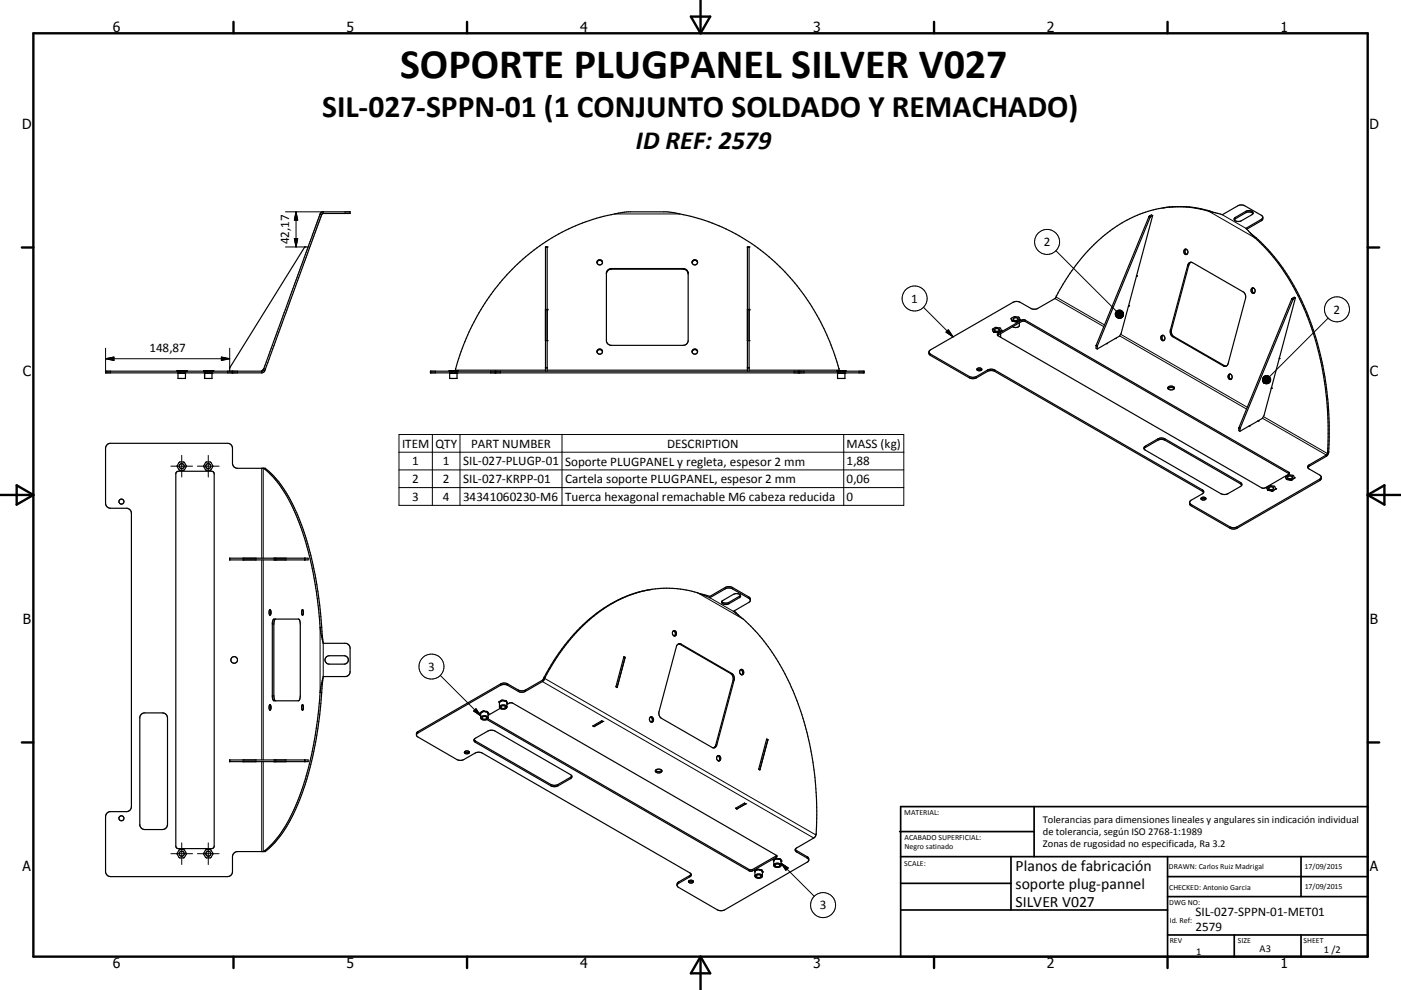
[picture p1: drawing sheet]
<svg xmlns="http://www.w3.org/2000/svg" width="420mm" height="297mm" viewBox="0 0 420 297" stroke-linecap="round" stroke-linejoin="round" font-family="sans-serif">
<g fill="none" stroke="#000" stroke-width=".36">
<path d="M92.4 74.1l-1.1 .1-22.4 36.2M96 64.2l.5 .2M96 64.2l-16.9 46.4M96.5 64.4l-17 46.4M96.9 64h8.1v-.4h-8.2l-.8 .6M96.9 63.6v.4M96.9 64l-.4 .4M179 78.8a.84 .84 0 0 1 .8-.7 .84 .84 0 0 1 .8 .7M207.5 78.8a.84 .84 0 0 1 .8-.7 .84 .84 0 0 1 .8 .7M345.6 64.7l-9.5 35.3-.4 .8-1.3 .8M345.6 64.7l-.4-.2-.7 .5-15.9 38.7v.8l.4 .2M345.6 64.7l-.8 .4-15.8 38.8v.8"/>
<path d="M348.6 62.4a30.5 30.5 0 0 1 13.8 1M350.7 62.1a39.2 39.2 0 0 0-25.9 14.6 70.7 70.7 0 0 0-8.1 12M351.5 62.1a29.9 29.9 0 0 1 11.3 1.3M355.6 74.8a.91 .91 0 0 1 .2 1.5M355.6 74.8a.8 .8 0 0 0-.7 .9 .8 .8 0 0 0 .9 .6M355.6 74.8a.92 .92 0 0 0 .2 1.5M356.5 78.9l.6-.2 .4 .1 15.2 8.8a1.8 1.8 0 0 1 .7 1.9l-5.2 19.5a.95 .95 0 0 1-1.4 .8l-15.2-8.8a1.92 1.92 0 0 1-.7-2l5.2-19.4zM357.1 78.7l-.7 .8-5.2 19.5a1.89 1.89 0 0 0 .7 2l15.6 8.9M362.4 63.4l4.1 1 4.8-2.8 1.1-.1 5.8 3.1 .4 .6M362.8 63.4l.7 .2M362.8 63.4h-.4M370.2 65.3l3.3-1.9a1.37 1.37 0 0 1 2.2 .6l-.4 .4-3.2 1.8a1.4 1.4 0 0 1-2.1-.6z"/>
<path d="M374.8 69.8l1.8 1.5M375.6 64.1a1.74 1.74 0 0 0-2.1-.3l-3.4 2.1M376.2 71.4a67.7 67.7 0 0 1 19.3 35.1l.5 2.2a101.1 101.1 0 0 1 2.1 25.8l-.1 1.1M376.6 71.3l-.4 .1M376.6 71.3a67.4 67.4 0 0 1 19 34 98.4 98.4 0 0 1 2.9 22.4l-.2 7.9M378.6 65.2l-.4 .6-4.7 2.7 2.7 2.9M378.6 65.2l-.3 .9-4.5 2.7M181.8 82v20.2a1.47 1.47 0 0 0 1.5 1.4h21.5a1.47 1.47 0 0 0 1.5-1.4v-20.2M181.8 82.2a1.52 1.52 0 0 1 1.5-1.6h21.5a1.52 1.52 0 0 1 1.5 1.6M181.8 81.9l.7-.9 .8-.2h21.5l.9 .2 .6 .9M297.8 99.5l.2 .1M297.9 99.6h.1"/>
<path d="M298 99.6l1.3 .2M298 99.6l1.1 .2M298.2 98.8a.69 .69 0 0 1 .9-.3 .69 .69 0 0 1 .4 .7 .72 .72 0 0 1-.8 .3 .72 .72 0 0 1-.5-.7zM299.3 99.8h-.2M299.4 99.7l-.3 .1M299.4 99.8h-.1M299.4 99.7v.1M300.2 99.3l-.8 .4M300.2 99.3h.1M300.2 99.1l-.5-.7a1.83 1.83 0 0 0-2.1 .4l.2 .7M300.2 99.1v.2M303.2 95.6v-.1a1.95 1.95 0 0 1 2.3-.3l.3 .7"/>
<path d="M303.2 95.6l.2 .6M303.2 95.6v.1M303.4 96.2l1.5 .3M303.4 96.2l.3 .2M303.6 96.4h.1M303.7 96.4l1 .1M303.9 95.5a.75 .75 0 0 1 .7-.2 .75 .75 0 0 1 .6 .6l-.1 .1a.69 .69 0 0 1-.8 .2 .69 .69 0 0 1-.4-.7zM304.7 96.5v.1M304.9 96.5v.1M305 96.5h-.3M305 96.5h.1M305 96.5l-.3 .1"/>
<path d="M305.6 96.9v.7a1.33 1.33 0 0 1-2 .4M305.8 96l-.8 .5M305.8 95.9v.1M316.7 88.7h.1M316.7 88.7l-.4 .9-5.6 3.1-1.4-.1-3.5-1.9a2.31 2.31 0 0 0-2.1 0l-24.8 14.3-.4 .6M375.3 86.5a.74 .74 0 0 1 1 .6 .74 .74 0 0 1-.8 .8 .99 .99 0 0 1-.2-1.4zM375.7 86.4a.92 .92 0 0 0 .3 1.5M388.4 89.4l-9.4 35.3-.6 .8-3.8 2.3M388.4 89.4l-.4-.2-.7 .5-15.9 38.7v.8l.3 .2M388.4 89.4l-.8 .4-15.8 38.7-.1 .9M53.2 111.4l-.1-.1 2.6 .1M53.4 112v1.5h2.2v-1.5"/>
<path d="M53.4 112h2.2M53.4 112h.1M53.6 112h.1M53.7 111.3h.1M53.7 111.9l-.1 .1M53.7 111.3h.2M53.7 111.3l.1 .1M53.9 111.3v.1M53.9 111.3h.1M54.1 111.9l.3 .1M54.9 111.9l-.3 .1M55 111.3h.1"/>
<path d="M55.1 111.3h.2M55.1 111.3l-.1 .1M55.2 111.9l.2 .1M55.3 111.3l-.1 .1M55.3 111.3h.1M55.6 112h-.1M55.6 112h.1M61.2 111.4l-.1-.1 2.6 .1M61.3 112v1.5h2.3v-1.5M61.3 112h2.3M61.4 112h-.1M61.4 112h.1"/>
<path d="M61.6 111.3h.1M61.7 111.3h.2M61.7 111.3l.1 .1M61.7 111.9l-.2 .1M61.9 111.3v.1M61.9 111.3h.1M62 111.9l.3 .1M62.9 111.9l-.4 .1M63 111.3h.1M63 111.3h.2M63 111.3v.1M63.2 111.9l.1 .1"/>
<path d="M63.2 111.3l-.1 .1M63.3 111.3h-.1M63.3 112h.1M63.5 112h.1M68.9 110.4v1M68.9 110.4h.1M69.7 111.4v.5M79.1 110.6l-.3 .6-.3 .2h-46.9v.5h46.9l.6-.3 .4-.8M79.1 110.6l.4 .2M79.1 110.6l-.7 .8M129 111.4h130.1v.5h-130.1zM134.8 111.9v1.6h2.2v-1.6"/>
<path d="M134.8 112h2.2M134.8 111.3h-.1h2.4M135 111.9l.3 .1M135.7 111.9l-.3 .1M135.8 111.3h.1M135.8 111.3h.2M135.8 111.3l.1 .1M136 111.3v.1M136.1 111.3h-.1M136.1 111.9l.3 .1M136.8 111.9l-.2 .1M137 111.3h.1"/>
<path d="M137 111.3v.1M137.1 111.3l-.1 .1M148.6 111.4v.5M163.5 111.4v-37.3h.5v37.3M179 105.6a.84 .84 0 0 1 .8-.7 .84 .84 0 0 1 .8 .7M207.5 105.6a.84 .84 0 0 1 .8-.7 .84 .84 0 0 1 .8 .7M224.1 111.4v-37.3h.5v37.3M239.6 111.4v.5M251 111.3h2.4M251 111.3h.1M251 111.3l.1 .1M251.1 111.3l.1 .1"/>
<path d="M251.1 111.9v1.6h2.2v-1.6M251.1 112h2.2M251.1 111.3h.1M251.3 111.9l.3 .1M251.5 110.6a68.2 68.2 0 0 0-16.9-29.8 59.3 59.3 0 0 0-16-11.6 57.7 57.7 0 0 0-18.9-5.6h-11.2a60 60 0 0 0-46.4 33l-3.1 6.9-1.8 5.1-.6 2.7M251.5 110.6h.1M251.6 110.6v.7M252 111.9l-.3 .1M252 111.3h.1M252.1 111.3h.2M252.1 111.3v.1M252.3 111.3v.1"/>
<path d="M252.3 111.3h.1M252.4 111.9l.3 .1M253.1 111.9l-.2 .1M253.3 111.3h.1M253.3 111.3v.1M253.4 111.3l-.1 .1M278.5 105.6l.4 .6 11.7 6.8a2.31 2.31 0 0 0 2.1 0l3.4-2a2.37 2.37 0 0 1 2.1 0l62.3 35.9a.65 .65 0 0 1 .4 .7 .65 .65 0 0 1-.4 .6l-3.4 1.9-.5 .6M278.5 105.6l.1 .8 .3 .2 11.7 6.8a2.31 2.31 0 0 0 2.1 0l3.4-2a2.36 2.36 0 0 1 2.1 0l62.3 36 .3 .4M292.9 110.6a.83 .83 0 0 1 1.5 .3 .79 .79 0 0 1-.8 .4 .79 .79 0 0 1-.7-.7zM293 111a1.07 1.07 0 0 1 1.3 0M299.1 100.6l7.2-4.1h1.1l79.1 45.7M299.1 100.7l-.1-.3 .2-.3 7.1-4.1h1.1l79 45.7 .2 .1-.1 .4"/>
<path d="M299.1 100.7l79.1 45.7h1.1l7.2-4.2M300 100.1l-.1 1M334.4 101.6h.1M334.4 101.6l-5.4 3.1M348.7 100.6a.93 .93 0 0 1 .2 1.6M348.7 100.6a.8 .8 0 0 0-.7 .9 .8 .8 0 0 0 .9 .7M348.7 100.6a.94 .94 0 0 0 .2 1.6M350.2 116.6a1.35 1.35 0 0 1 1.9 0M350.3 116.1a1.08 1.08 0 0 1 1.8 .5 1.18 1.18 0 0 1-2-.2zM368.8 112.2a.93 .93 0 0 1 .3 1.6M368.8 112.2a.8 .8 0 0 0-.6 .9 .8 .8 0 0 0 .9 .7M368.8 112.2a.92 .92 0 0 0 .3 1.6"/>
<path d="M383.6 107.4v.1M53.7 138.8l.2-.2 1.4 .2 .5 .9-.5 1.2-.3 .2-1.3-.2-.6-1zM61.6 138.8l.3-.2 1.4 .2 .5 .9-.5 1.2-.3 .2-1.4-.2-.5-1zM343 134.7l4.1-2.6a2.31 2.31 0 0 1 2.2 0l23 13.4M343.1 134.1l4-2.4a2.31 2.31 0 0 1 2.2 0l22.6 13a.65 .65 0 0 1 .4 .6 .65 .65 0 0 1-.4 .7l-3.8 2.1a2.31 2.31 0 0 1-2.1 0l-22.6-13-.4-.5zM374.6 127.8l-2.9 1.6M374.6 127.8h.1M398 135.6l.1 .1M398.1 135.7l-.5 .8-5.1 3a.63 .63 0 0 0-.5 .6 .63 .63 0 0 0 .5 .6l3.2 1.8 .4 .6M398.3 135.6h.1M398.3 135.6h-.3M398.4 135.6l-.3 .1"/>
<path d="M398.4 135.6l-.2 .6-.6 .7-5.5 3.4M52.9 141.6l.5-.2h10.1l.5 .2 .2 .5v111.8l-.2 .5-.5 .2h-10.1l-.5-.2-.2-.5v-111.8zM79.1 140.5a38.3 38.3 0 0 1 11.1 17.7 110.9 110.9 0 0 1 5.8 30M79.1 140.5h.1M79.1 140.5h.4M79.5 140.5h-8.3a1.53 1.53 0 0 1-1.5-1.5v-4.5a1.47 1.47 0 0 0-1.5-1.5h-35.1a1.52 1.52 0 0 0-1.5 1.5v16.5a1.52 1.52 0 0 0 1.5 1.5h4.8a1.51 1.51 0 0 1 1.5 1.5v88a1.47 1.47 0 0 1-1.5 1.5h-4.8a1.51 1.51 0 0 0-1.5 1.5v16.5a1.56 1.56 0 0 0 1.5 1.5h35.1a1.51 1.51 0 0 0 1.5-1.5v-4.5a1.58 1.58 0 0 1 1.5-1.5l8.3-.1M79.5 140.5a35.7 35.7 0 0 1 10.6 16.2 92.3 92.3 0 0 1 4.4 15.8l1.2 8.2 .8 7.5M360.2 149.8a1.06 1.06 0 0 1 1.3 0M360.2 149.3a.72 .72 0 0 1 .8-.2 .72 .72 0 0 1 .5 .7 .88 .88 0 0 1-1.4-.2zM380 146.9l.1 .1M380 146.9v.1M380 147l.2 .1"/>
<path d="M380.1 147l.2 .1M380.2 147.1h.1M380.2 147.1l1.4 .1M380.3 147.1l1 .2M380.3 147.1h.1M380.5 146.2a.65 .65 0 0 1 .8-.3 .65 .65 0 0 1 .4 .8 .68 .68 0 0 1-.8 .2 .68 .68 0 0 1-.4-.7zM381.3 147.3h.2M381.6 147.2l-.3 .1M381.6 147.2h.1M382.4 146.8l-.8 .4M382.4 146.7v.1M382.5 146.6l-.5-.7a1.8 1.8 0 0 0-2.2 .4l.2 .6"/>
<path d="M382.5 146.6l-.1 .2M382.5 146.6l-.1 .1M382.5 146.6h.1M385.4 143.1l.1-.2a1.89 1.89 0 0 1 2.2-.2l.4 .6M385.4 143.1l.3 .6M385.7 143.7l.2 .1M385.7 143.7h.1M385.7 143.7v.1M385.7 143.8h.1M385.8 143.8h.1M385.8 143.8l1.3 .2M385.9 143.8l1 .2"/>
<path d="M385.9 143.8h.1M386.1 143a.71 .71 0 0 1 .8-.2 .71 .71 0 0 1 .5 .6 .79 .79 0 0 1-1.4-.3zM386.9 144h.3M387.2 143.9l-.3 .1M387.2 143.9v.1M388 143.5l-.8 .5M388 143.5h.1M388.1 143.3l-.1 .2M396.1 143.1v.6l-.4 .5-24.8 14.3a2.32 2.32 0 0 1-2.1 0l-11.7-6.8-.4-.4-.1-.6M396.1 143.1l-.4 .6-24.8 14.4a2.32 2.32 0 0 1-2.1 0l-11.7-6.8-.5-.6M68.9 167.5h23.5v.5h-23.5zM195.3 176.8a40.1 40.1 0 0 0-25.1 15.6 62.8 62.8 0 0 0-7.1 10.8"/>
<path d="M209.8 178.1l3 .8M212.8 178.9l4.6-2.7a2.37 2.37 0 0 1 2.2 0l5.1 3 .3 .9M212.8 179.3l4.9-2.8 1.1-.1 .6 .1 5.1 3 .5 .6M212.8 178.9v.4M212.8 179.3a32 32 0 0 0-32.6 3.9 57.6 57.6 0 0 0-16.8 20M222 178.6l-3.5 2.2a1.75 1.75 0 0 1-2.1-.3M80.9 182.9a.83 .83 0 0 1 .3 1.3l-.2 .3h-.2l-.1-1zM81.2 183.3v.9M81.9 185.9l7.6-.2 .4 .5 .1 22.5-.1 1.1-.3 .4h-7.5l-.4-.6-.1-22.7zM82.6 185.7l-.3 .5-.2 1v21.5l.2 1.1 .3 .4M90.6 183v-.1a.95 .95 0 0 1 .3 1.4l-.1 .2a1.11 1.11 0 0 1-.2-1.5zM90.9 183.3v.9"/>
<path d="M96 188.2l.9 4.8M96 188.2h.5M96.5 188.2l.4 4.8M96.9 193h6.6a1.46 1.46 0 0 1 1.5 1.5v7a1.46 1.46 0 0 1-1.5 1.5h-6.6M97.9 197l.8-.3h4.5a1.26 1.26 0 0 1 1.2 1.3 1.26 1.26 0 0 1-1.2 1.2h-4.5a1.25 1.25 0 0 1-1.2-.8 1.25 1.25 0 0 1 .4-1.4zM187 197.1l.4 .2-2.4 8.9M187.1 197l.3 .2-2.4 9.1-.4-.2zM187.4 197.2h-.2M201.9 189.2a.94 .94 0 0 1 .3 1.6M201.9 189.2a.8 .8 0 0 1 .9 .7 .8 .8 0 0 1-.6 .9M201.9 189.2a.9 .9 0 0 0 .3 1.6M203.2 193.4l.6-.3 .4 .2 15.2 8.7a1.85 1.85 0 0 1 .7 2l-5.2 19.5a.94 .94 0 0 1-1.4 .7l-15.2-8.7a1.83 1.83 0 0 1-.7-2l5.2-19.5z"/>
<path d="M203.4 193.2l15.7 8.9a1.85 1.85 0 0 1 .7 1.9l-5.2 19.6-.7 .8M216.4 180.4l3.5-2.1a1.36 1.36 0 0 1 2.1 .6l-3.5 2.3a1.36 1.36 0 0 1-2.1-.7zM220.1 183.3l1.5 1.4M225 180.1l-.3 .5-4.8 2.8a58.9 58.9 0 0 1 19 26.8 92.7 92.7 0 0 1 4.8 18.5l.5 3.4a106.9 106.9 0 0 1 .5 18M42.3 214.3l1.1-.4h5.3a1.51 1.51 0 0 1 1.5 1.5v32a1.56 1.56 0 0 1-1.5 1.5h-5.3a1.52 1.52 0 0 1-1.5-1.5v-32zM80.9 211.4a.83 .83 0 0 1 .3 1.3l-.3 .3-.2-.5zM81.2 211.8v.9M90.6 211.5v-.1a.88 .88 0 0 1 .3 1.3l-.1 .3a1.11 1.11 0 0 1-.2-1.5zM90.9 211.8v.9M96 207.8h.5M96 207.8a98.1 98.1 0 0 1-8.8 37.1 29.9 29.9 0 0 1-8.1 10.5M96.5 207.8a108.3 108.3 0 0 1-7.3 33.7 33.3 33.3 0 0 1-9.7 13.9"/>
<path d="M96.9 203l-.9 4.8M96.9 203l-.4 4.8M144 213.8l.9-.5 1.2 .2 .4 .7-.2 .1 .1-.2M144 213.8l.1 .2M144.1 214v.2M144.1 215.3a1.32 1.32 0 0 1 2.2 .1M144.4 213.6l-.3 .5v1.3a1.31 1.31 0 0 0 2.2 0M144.4 213.6l-.3 .1M144.5 215.2a.76 .76 0 0 1 .8-.3 .76 .76 0 0 1 .6 .7 .8 .8 0 0 1-1.4-.4zM144.6 213.5l-.2 .1M144.6 213.6h-.2M144.8 213.3l-.2 .2"/>
<path d="M145.1 213.3l.4 .2M145.5 213.5l.8 .5M145.5 213.5l-.9 .1M145.9 213.4l-.4 .1M146.2 213.5l.1 .5M146.3 215.6l78.4 45.3 .9-.1 7.3-4.1M146.3 214h.1M146.3 214v1.4M146.3 214l.1 .1M146.4 214.1h.1M149.6 210.5l.1 .4M149.7 210.8l-.1-.2 .9-.6 1.3 .2 .2 .8"/>
<path d="M149.7 210.9v1.2M149.9 211.8a1.16 1.16 0 0 1 2 .5 1.29 1.29 0 0 1-2.1-.3zM149.9 210.5l-.2 .4M150 212.5l-3.7 2.1M150 210.4l-.2 .1M150.1 210.4l-.2 .1M150.2 211.9a.69 .69 0 0 1 .8-.3 .69 .69 0 0 1 .5 .8 .72 .72 0 0 1-.8 .2 .72 .72 0 0 1-.5-.7zM150.4 210.1l-.3 .3M150.7 210.1l.4 .1M151.1 210.2l-1 .2M151.1 210.2l.8 .4M151.6 210.2h-.5"/>
<path d="M151.8 210.3l.1 .3M151.9 210.6v.1M151.9 210.7l.1 .3M151.9 210.7l.1 .2M152 211.4l.8-.5 .9 .1 79 45.6 .2 .4-7.3 4.2-.9 .1-78.7-45.4M152 210.8h.1M152 210.9v1.2M163.1 203.2l-.5 .9-5.1 2.9a2.37 2.37 0 0 1-2.1 0l-3.7-2-1.4 .1-25 14.4-.4 .4v.6M163.4 203.2l-.3 .8-.5 .5-5.6 3.1-1.4-.1-3.4-1.9a2.37 2.37 0 0 0-2.1 0l-24.8 14.3-.4 .6M163.4 203.2h-.3M177.8 217.8l.3 .2M178.1 218h.1"/>
<path d="M180.4 216.2l-2.7 1.6 .4 .2M180.4 216.2l.4 .3-2.7 1.5M180.4 216.2l.3 .2-2.6 1.6M184.7 206l.3 .2M185 206.2h-.1M195 215.1a.94 .94 0 0 1 .3 1.6M195 215.1a.8 .8 0 0 1 .9 .7 .8 .8 0 0 1-.6 .9M195 215.1a.93 .93 0 0 0 .3 1.6M222.1 200.9a.92 .92 0 0 1 .2 1.5M222.1 200.9a.93 .93 0 0 0 .2 1.5M222.1 200.9a.79 .79 0 0 1 .9 .6 .79 .79 0 0 1-.7 .9M68.9 228h23.5v.5h-23.5z"/>
<path d="M124.9 220.5l.4 .6 11.7 6.8a2.31 2.31 0 0 0 2.1 0l3.4-2a2.31 2.31 0 0 1 2.1 0l62.2 36 .4 .4M139.3 225.5l.5 .2 .8-.2M139.4 225.5a.71 .71 0 0 1 .8-.2 .71 .71 0 0 1 .4 .6 .87 .87 0 0 1-1.4-.2zM142.1 221.9l23.1 13.5a2.32 2.32 0 0 0 2.1 0l4.1-2.6M142.1 221.9l.1 .5 .3 .3 22.7 13.1a2.32 2.32 0 0 0 2.1 0l3.9-2.3 .2-.7M142.1 221.9l.4-.4 3.8-2.2a2.31 2.31 0 0 1 2.1 0l22.6 13.1 .4 .4M196.5 231.1a1.33 1.33 0 0 0 1.9 0M196.6 231a1.05 1.05 0 0 1 1.8 .5 1.08 1.08 0 0 1-1 .4 1.08 1.08 0 0 1-.9-.7zM215.2 226.7a.95 .95 0 0 1 .2 1.6M215.2 226.7a.8 .8 0 0 1 .9 .7 .8 .8 0 0 1-.7 .9M215.2 226.7a.91 .91 0 0 0 .2 1.6M227.5 230.7l.3 .2"/>
<path d="M227.8 230.9h-.1M229.8 221.8l.4 .2-2.4 8.9M229.9 221.7l.3 .2-2.4 9.1-.3-.2zM230.2 221.9l-.2 .1M61.6 255l.3-.1 1.4 .1 .5 1-.5 1.2-.3 .2-1.4-.2-.5-.9zM79.1 255.4v.1M79.1 255.4h.4M220.9 242.7h.1M223.2 241l-2.7 1.5 .4 .2M223.2 241l.4 .2-2.7 1.5M223.2 241l.3 .2-2.6 1.5-.3-.2M231.9 258v.2"/>
<path d="M231.9 258.2l-.1-.2 .9-.5 1.3 .2 .3 .7-.1 .1 .1-.2M231.9 258.2l.1 .2M232 257.9h.2M232.2 258l-.2 1.6M232.3 257.9h-.1M232.3 257.9l-.1 .1M232.4 259.4a.75 .75 0 0 1 .8-.3 .75 .75 0 0 1 .6 .7 .8 .8 0 0 1-1.4-.4zM232.6 257.6l-.3 .3M232.9 257.5l.5 .2M233.4 257.7l-1.1 .2M233.4 257.7l.8 .5M233.8 257.7h-.4"/>
<path d="M234 257.8l.2 .4M234.2 258.2v1.5a1.22 1.22 0 0 1-1.2 .6 1.22 1.22 0 0 1-1-.9 1.38 1.38 0 0 1 2.2 .1M234.2 258.2h.1M234.2 258.2v.1M234.2 258.3h.1M238.4 254.8l3.8 2.4 .3 .8M242.5 258l-.5 .7-24.8 14.3a2.37 2.37 0 0 1-2.1 0l-11.7-6.8-.4-.6M244.7 250.1h.1M244.7 250.1l-.6 1.2-5.3 3.1a.64 .64 0 0 0-.4 .6 .64 .64 0 0 0 .4 .6l3.4 2 .3 .4M206.5 264.3l.5 .2 .8-.2M206.5 264.2a.73 .73 0 0 1 .8-.2 .73 .73 0 0 1 .5 .7 .69 .69 0 0 1-.8 .3 .69 .69 0 0 1-.5-.8zM207.2 262.3l-.2 .6-3.8 2.2-.2 .5"/>
<path d="M207.2 262.3l-4 2.4-.2 .9M226.2 261.3l.1 .2M226.2 261.3l.9-.6 1.3 .2 .3 .8-.1 .1v-.2M226.2 261.2l.1 .5M226.4 262.7a1.29 1.29 0 0 1 2.2 .2M226.7 261.1l-.4 .5 .1 1.3a1.32 1.32 0 0 0 2.2 0M226.7 261.1l-.3 .1M226.9 262.6a.72 .72 0 0 1 .8-.2 .72 .72 0 0 1 .4 .7 .68 .68 0 0 1-.8 .3 .68 .68 0 0 1-.4-.8zM227 260.8l-.3 .3M227.3 260.8l.2 .1M227.5 260.9l1 .5M227.5 260.9l-.8 .2"/>
<path d="M228.2 260.9h-.7M228.4 261l.1 .4M228.5 261.4l.1 .1M228.6 261.5h.1M228.6 261.5v1.3M228.6 261.5v.1M228.7 261.6h-.1"/>
<circle cx="179.8" cy="78.7" r=".8"/>
<circle cx="208.3" cy="78.7" r=".8"/>
<circle cx="179.8" cy="105.5" r=".8"/>
<circle cx="208.3" cy="105.5" r=".8"/>
<circle cx="54.5" cy="139.8" r=".75"/>
<circle cx="62.4" cy="139.8" r=".75"/>
<circle cx="36.4" cy="150.5" r=".76"/>
<circle cx="70.2" cy="198" r="1"/>
<circle cx="36.4" cy="245.5" r=".75"/>
<circle cx="54.5" cy="256.1" r="1.37"/>
<circle cx="54.5" cy="256.1" r=".74"/>
<circle cx="62.5" cy="256.1" r=".75"/>
</g>
<g fill="none" stroke="#000" stroke-width=".3">
<path d="M85.6 74.1h5.9M85.6 63.6h11.3M88.2 71.6h1.1l-.5 2.5zM88.8 63.6v10.5M88.8 63.6l.5 2.4h-1.1zM103.5 63.6v.4M163.5 74.2h.5M184.3 64.2h19.5M224.1 74.2h.5M316.6 75.2l18.1 18.2M344.5 65l.3 .2M344.6 64.8l.4 .2"/>
<path d="M356.4 79.5l-.3 .1M362.4 63.4l13.8 8M366.5 64.4l7 4.1M370.4 65.2v.4M373.5 63.4v.4M378.2 65.8v.4M183.3 80.6v.2M204.8 80.6v.2M276.9 92.2l8.9 8.9M284.3 98.9l1.5 2.2-2.2-1.5zM306.3 96v.5M307.4 96v.5"/>
<path d="M316.3 89.6l14.6 8.4M316.6 89.1l14.5 8.4M351.2 99h-.3M387.3 89.7l.3 .2M387.4 89.5l.4 .2M398.2 95.4l-17.6 17.6M31.6 107.6h37.3M31.6 107.6l2.6-.5v1zM31.6 104.5v6.9M33.1 111.4v.5M66.4 107.1l2.5 .5-2.5 .5zM68.2 111.4v.5"/>
<path d="M68.9 104.5v5.9M71.2 111.4v.5M78.5 111.4v.5M78.9 111l.5 .2M130.6 111.4v.5M136.6 111h26.9M147.1 111.4v.5M150.1 111.4v.5M163.5 110.4h.5M163.5 110.3h.5M164 111h60.1M224.1 110.4h.5"/>
<path d="M224.1 110.3h.5M224.6 111h27M238.1 111.4v.5M241.1 111.4v.5M257.6 111.4v.5M278.9 106.2v.4M290.6 113v.4M292.7 113v.4M296.1 111v.4M298.2 111v.4M299.2 100.1v.4M328.6 103.7l.4 .2"/>
<path d="M328.6 103.6l.4 .2M335.7 100.8l38 21.9M336 100.3l38 21.9M351.9 101h-.3M367.1 109.7l-.3 .1M51.2 139.9h6.5M54.5 136.6v6.5M59.2 139.9h6.5M62.4 136.6v6.5M119.6 130.4h151.4v21.2h-151.4zM119.6 135.7h151.4M129.6 130.4v21.2"/>
<path d="M137.9 130.4v21.2M168.5 130.4v21.2M253 130.4v21.2M343.4 133.8v.4M347.1 131.7v.4M349.3 131.7v.4M371.4 128.5l.3 .2M371.4 128.3l.4 .2M378.5 125.5l19.1 11v.4M378.8 125l19.2 11h.3M392.5 139.5v.4M78.5 140.5v27"/>
<path d="M78.9 140.5v27M119.6 141h151.4M119.6 146.3h151.4M357.1 151.3v.4M360.5 146.9v.5M368.8 158.1v.4M370.9 158.1v.4M371.9 144.7v.4M386.4 141.7v.4M395.7 143.7v.5M68.9 167.5v.5M78.5 168v60"/>
<path d="M78.9 168v60M91.3 167.5v.5M91.5 167.5v.5M209.1 177.8l13.8 8M212.8 179.3l7.1 4.1M217.4 176.2v.5M219.6 176.2v.5M221.7 178.9v.4M224.5 179.1v.4M81.6 187.2h.5M96 188.2v19.6M96.9 193v10"/>
<path d="M204.2 193.3h-.3M218.5 180.8v.4M81.6 208.7h.5M125.3 219.5v.4M132 202.6l12.1 12.1M142 213.3l.7-.7 1.4 2.1zM146.4 214.1h.1M149.6 210.5v.1M150.1 205.2v.4M152.2 205.2v.4M155.4 207v.4M157.5 207v.4"/>
<path d="M162.6 204.1v.4l81.4 46.9M163 203.6l.3-.1 81.3 47M219.4 202l-.3 .1M220.1 204h-.3M68.9 228v.5M78.5 228.5v27M78.9 228.5v27M91.3 228v.5M91.5 228v.5M142.5 222.3v.4M165.2 235.4v.4M167.3 235.4v.4"/>
<path d="M171 233.2v.4M214.9 223.5l-.3 .1M51.2 256.1h6.5M54.5 252.9v6.5M59.2 256.1h6.5M62.4 252.9v6.5M232.7 256.8v.4M234.2 259l9.9 9.9M234.2 259l2.1 1.4-.7 .7zM234.3 258.3h.1M238.8 255.2v.4M242 257v.4"/>
<path d="M203.4 264.6v.4M206.8 262.7v.4M224.6 260.8v.4M225.6 260.8v.4M228.7 261.6h.1"/>
<circle cx="313.9" cy="72.6" r="3.8"/>
<circle cx="274.2" cy="89.6" r="3.7"/>
<circle cx="400.8" cy="92.8" r="3.8"/>
<circle cx="129.4" cy="200" r="3.7"/>
<circle cx="246.8" cy="271.5" r="3.8"/>
</g>
<g fill="#000">
<circle cx="163.5" cy="74.1" r=".18"/>
<circle cx="164" cy="74.1" r=".18"/>
<circle cx="224.1" cy="74.1" r=".18"/>
<circle cx="224.6" cy="74.1" r=".18"/>
<circle cx="163.5" cy="92.8" r=".18"/>
<circle cx="163.5" cy="93" r=".18"/>
<circle cx="164" cy="92.8" r=".18"/>
<circle cx="164" cy="93" r=".18"/>
<circle cx="224.1" cy="92.8" r=".18"/>
<circle cx="224.1" cy="93" r=".18"/>
<circle cx="224.6" cy="93" r=".18"/>
<circle cx="224.6" cy="92.8" r=".18"/>
<circle cx="297.5" cy="98.9" r=".18"/>
<circle cx="297.8" cy="99.5" r=".18"/>
<circle cx="298" cy="99.6" r=".18"/>
<circle cx="299.1" cy="99.8" r=".18"/>
<circle cx="299.3" cy="99.8" r=".18"/>
<circle cx="300.2" cy="99.3" r=".18"/>
<circle cx="300.2" cy="99.1" r=".18"/>
<circle cx="303.4" cy="96.2" r=".18"/>
<circle cx="303.7" cy="96.4" r=".18"/>
<circle cx="304.8" cy="96.6" r=".18"/>
<circle cx="338.3" cy="91.8" r=".18"/>
<circle cx="338.4" cy="91.7" r=".18"/>
<circle cx="340.7" cy="82.9" r=".18"/>
<circle cx="340.7" cy="82.8" r=".18"/>
<circle cx="53.1" cy="111.3" r=".18"/>
<circle cx="53.2" cy="111.4" r=".18"/>
<circle cx="53.7" cy="111.3" r=".18"/>
<circle cx="53.8" cy="111.4" r=".18"/>
<circle cx="53.9" cy="111.4" r=".18"/>
<circle cx="53.9" cy="111.3" r=".18"/>
<circle cx="55" cy="111.3" r=".18"/>
<circle cx="55" cy="111.4" r=".18"/>
<circle cx="55.2" cy="111.4" r=".18"/>
<circle cx="55.3" cy="111.3" r=".18"/>
<circle cx="55.7" cy="111.4" r=".18"/>
<circle cx="55.8" cy="111.3" r=".18"/>
<circle cx="61.1" cy="111.3" r=".18"/>
<circle cx="61.2" cy="111.4" r=".18"/>
<circle cx="61.3" cy="112" r=".18"/>
<circle cx="61.6" cy="111.3" r=".18"/>
<circle cx="61.8" cy="111.4" r=".18"/>
<circle cx="61.9" cy="111.4" r=".18"/>
<circle cx="61.9" cy="111.3" r=".18"/>
<circle cx="63" cy="111.3" r=".18"/>
<circle cx="63" cy="111.4" r=".18"/>
<circle cx="63.1" cy="111.4" r=".18"/>
<circle cx="63.3" cy="111.3" r=".18"/>
<circle cx="63.6" cy="112" r=".18"/>
<circle cx="63.7" cy="111.4" r=".18"/>
<circle cx="63.8" cy="111.3" r=".18"/>
<circle cx="134.7" cy="111.3" r=".18"/>
<circle cx="134.8" cy="111.4" r=".18"/>
<circle cx="134.8" cy="112" r=".18"/>
<circle cx="134.8" cy="111.3" r=".18"/>
<circle cx="134.9" cy="111.4" r=".18"/>
<circle cx="135.8" cy="111.3" r=".18"/>
<circle cx="135.9" cy="111.4" r=".18"/>
<circle cx="136" cy="111.4" r=".18"/>
<circle cx="136.1" cy="111.3" r=".18"/>
<circle cx="137" cy="111.4" r=".18"/>
<circle cx="137" cy="111.3" r=".18"/>
<circle cx="137" cy="112" r=".18"/>
<circle cx="137.2" cy="111.3" r=".18"/>
<circle cx="163.5" cy="102.2" r=".18"/>
<circle cx="164" cy="102.2" r=".18"/>
<circle cx="224.1" cy="102.2" r=".18"/>
<circle cx="224.6" cy="102.2" r=".18"/>
<circle cx="251" cy="111.3" r=".18"/>
<circle cx="251.1" cy="111.4" r=".18"/>
<circle cx="251.1" cy="111.3" r=".18"/>
<circle cx="251.1" cy="112" r=".18"/>
<circle cx="251.2" cy="111.4" r=".18"/>
<circle cx="252" cy="111.3" r=".18"/>
<circle cx="252.1" cy="111.4" r=".18"/>
<circle cx="252.3" cy="111.4" r=".18"/>
<circle cx="252.3" cy="111.3" r=".18"/>
<circle cx="253.3" cy="111.4" r=".18"/>
<circle cx="253.3" cy="111.3" r=".18"/>
<circle cx="253.3" cy="112" r=".18"/>
<circle cx="253.5" cy="111.3" r=".18"/>
<circle cx="331.8" cy="103.1" r=".18"/>
<circle cx="334.4" cy="101.6" r=".18"/>
<circle cx="381.1" cy="116.5" r=".18"/>
<circle cx="381.2" cy="116.4" r=".18"/>
<circle cx="383.5" cy="107.6" r=".18"/>
<circle cx="374.6" cy="127.8" r=".18"/>
<circle cx="377.2" cy="126.3" r=".18"/>
<circle cx="379.8" cy="146.4" r=".18"/>
<circle cx="380.3" cy="147.1" r=".18"/>
<circle cx="381.3" cy="147.3" r=".18"/>
<circle cx="381.4" cy="147.3" r=".18"/>
<circle cx="381.5" cy="147.3" r=".18"/>
<circle cx="382.4" cy="146.8" r=".18"/>
<circle cx="382.5" cy="146.6" r=".18"/>
<circle cx="385.4" cy="143.1" r=".18"/>
<circle cx="385.9" cy="143.8" r=".18"/>
<circle cx="386.9" cy="144" r=".18"/>
<circle cx="387" cy="144" r=".18"/>
<circle cx="387.1" cy="144" r=".18"/>
<circle cx="388.1" cy="143.3" r=".18"/>
<circle cx="72.8" cy="167.5" r=".18"/>
<circle cx="72.8" cy="168" r=".18"/>
<circle cx="76.6" cy="167.5" r=".18"/>
<circle cx="76.6" cy="168" r=".18"/>
<circle cx="82.1" cy="168" r=".18"/>
<circle cx="82.1" cy="167.5" r=".18"/>
<circle cx="82.6" cy="167.5" r=".18"/>
<circle cx="82.6" cy="168" r=".18"/>
<circle cx="85.6" cy="167.5" r=".18"/>
<circle cx="85.6" cy="168" r=".18"/>
<circle cx="180.7" cy="216.4" r=".18"/>
<circle cx="72.8" cy="228.5" r=".18"/>
<circle cx="72.8" cy="228" r=".18"/>
<circle cx="76.6" cy="228.5" r=".18"/>
<circle cx="76.6" cy="228" r=".18"/>
<circle cx="82.1" cy="228.5" r=".18"/>
<circle cx="82.1" cy="228" r=".18"/>
<circle cx="82.6" cy="228" r=".18"/>
<circle cx="82.6" cy="228.5" r=".18"/>
<circle cx="85.6" cy="228.5" r=".18"/>
<circle cx="85.6" cy="228" r=".18"/>
<circle cx="223.5" cy="241.2" r=".18"/>
</g>
<g fill="none" stroke="#000" stroke-width=".71">
<path d="M10 10h400v277h-400zM70 6.6v3.4M140 6.6v3.4M207.1 5h5.8l-2.9 5zM210 0v10M280 6.6v3.4M350 6.6v3.4M6.6 74.2h3.4M410 74.2h3.5M0 148.5h10M5 145.6l5 2.9-5 2.9zM410 148.5h10.1"/>
<path d="M410 148.5l5.1-2.9v5.8zM6.6 222.7h3.4M410 222.7h3.5M70 287v3.4M140 287v3.4M210 287v10M210 287l2.9 5h-5.8zM280 287v3.4M350 287v3.4"/>
</g>
<g fill="none" stroke="#000" stroke-width=".51">
<path d="M269.7 249.5h40.3M270 242h140v45h-140zM270 257h140M303.1 257v16M310 242v15M350 257v30M390.1 257v12M270 265h33.1M270 273h80M350 269h60M350 263h60M350 280.5h60"/>
<path d="M370 280.5v6.5M390.1 280.5v6.5"/>
</g>
<g fill="#000" stroke="#000" stroke-width=".3">
<path d="M88.2 71.6h1.1l-.5 2.5zM88.8 63.6l.5 2.4h-1.1zM284.3 98.9l1.5 2.2-2.2-1.5zM336.8 94.7l-.3 .4zM336.8 94.4l-.3 .7zM336.8 94.2l-.3 .9zM336.8 93.9l-.3 1.2zM336.7 93.6l-.2 1.5zM336.5 93.4l.2 .2-.2 1.5zM336.3 93.2l.2 .2v1.7zM336.1 93.1l.2 .1 .2 1.9zM335.8 93l.3 .1 .4 2z"/>
<path d="M335.6 93h.2l.7 2.1zM335.3 93h.3l.9 2.1zM335 93.1l.3-.1 1.2 2.1zM334.8 93.3l.2-.2 1.5 2zM334.8 93.3l1.7 1.8-1.9-1.6zM334.6 93.5l1.9 1.6-2-1.4zM334.5 93.7l2 1.4-2.1-1.1zM334.4 94l2.1 1.1-2.2-.9zM334.3 94.2l2.2 .9-2.1-.6zM334.4 94.5l2.1 .6-2.1-.4zM334.4 94.7l2.1 .4-1.9-.1zM334.6 95l1.9 .1-1.7 .1z"/>
<path d="M334.8 95.2l1.7-.1-1.5 .2zM335 95.3l1.5-.2-1.3 .4zM335.2 95.5l1.3-.4zM335.5 95.5l1-.4zM335.8 95.5l.7-.4zM336 95.4l.5-.3zM336.3 95.3l.2-.2zM31.6 107.6l2.6-.5v1zM66.4 107.1l2.5 .5-2.5 .5zM378.9 114.8l.4 .3zM378.9 114.8l.7 .3zM378.9 114.8l.9 .3z"/>
<path d="M378.9 114.8l1.2 .3zM378.9 114.8l1.5 .2zM378.9 114.8h1.7l-.2 .2zM378.9 114.8l1.9-.2-.2 .2zM378.9 114.8l2-.4-.1 .2zM378.9 114.8l2.1-.7-.1 .3zM378.9 114.8l2.1-.9v.2zM378.9 114.8l2-1.2 .1 .3zM378.9 114.8l2-1.5v.3zM378.9 114.8l1.8-1.7 .2 .2zM380.5 112.9l.2 .2-1.8 1.7zM380.3 112.8l.2 .1-1.6 1.9z"/>
<path d="M380 112.7l.3 .1-1.4 2zM379.8 112.7h.2l-1.1 2.1zM379.5 112.7h.3l-.9 2.1zM379.2 112.8l.3-.1-.6 2.1zM379 112.9l.2-.1-.3 2zM378.8 113.1l.2-.2-.1 1.9zM378.8 113.1l.1 1.7-.2-1.5zM378.7 113.3l.2 1.5zM378.5 113.5l.4 1.3zM378.5 113.8l.4 1zM378.5 114.1l.4 .7zM378.6 114.3l.3 .5z"/>
<path d="M378.7 114.6l.2 .2zM142 213.3l.7-.7 1.4 2.1zM234.2 259l2.1 1.4-.7 .7z"/>
</g>
<text font-size="12.6" x="120" y="23.4">SOPORTE PLUGPANEL SILVER V027</text>
<text font-size="9.4" x="96.6" y="35.2">SIL-027-SPPN-01 (1 CONJUNTO SOLDADO Y REMACHADO)</text>
<text font-size="7.9" x="190.7" y="44.7">ID REF: 2579</text>
<g font-size="4.7">
<text x="304.5" y="261.2">Planos de fabricación</text>
<text x="304.5" y="266.6">soporte plug-pannel</text>
<text x="304.5" y="272">SILVER V027</text>
</g>
<g font-size="4.2">
<text x="33.9" y="9.6">6</text>
<text x="103.9" y="9.6">5</text>
<text x="173.9" y="9.6">4</text>
<text x="243.8" y="9.6">3</text>
<text x="313.9" y="9.6">2</text>
<text x="383.9" y="9.6">1</text>
<text x="6.7" y="38.7">D</text>
<text x="410.5" y="38.7">D</text>
<text x="6.9" y="112.9">C</text>
<text x="410.7" y="112.9">C</text>
<text x="6.9" y="187.1">B</text>
<text x="410.7" y="187.1">B</text>
<text x="6.8" y="261.4">A</text>
<text x="410.7" y="261.4">A</text>
<text x="33.9" y="290.4">6</text>
<text x="103.9" y="290.4">5</text>
<text x="173.9" y="290.4">4</text>
<text x="243.8" y="290.4">3</text>
<text x="313.9" y="290.4">2</text>
<text x="383.9" y="290.4">1</text>
</g>
<g font-size="3.9">
<text x="86.7" y="73.3" transform="rotate(-90 86.7 73.3)">42,17</text>
<text x="312.9" y="73.8">2</text>
<text x="273.2" y="90.8">1</text>
<text x="399.8" y="94.1">2</text>
<text x="44.8" y="105.6">148,87</text>
<text x="120.6" y="134.3">ITEM</text>
<text x="130.6" y="134.3">QTY</text>
<text x="141.2" y="134.3">PART NUMBER</text>
<text x="200" y="134.3">DESCRIPTION</text>
<text x="253.8" y="134.4">MASS (kg)</text>
<text x="123.6" y="139.6">1</text>
<text x="132.8" y="139.6">1</text>
<text x="138.9" y="139.6">SIL-027-PLUGP-01</text>
<text x="169.4" y="139.7">Soporte PLUGPANEL y regleta, espesor 2 mm</text>
<text x="253.8" y="139.6">1,88</text>
<text x="123.6" y="144.9">2</text>
<text x="132.8" y="144.9">2</text>
<text x="138.9" y="144.9">SIL-027-KRPP-01</text>
<text x="169.4" y="145">Cartela soporte PLUGPANEL, espesor 2 mm</text>
<text x="253.8" y="144.9">0,06</text>
<text x="123.6" y="150.2">3</text>
<text x="132.8" y="150.2">4</text>
<text x="138.9" y="150.2">34341060230-M6</text>
<text x="169.4" y="150.3">Tuerca hexagonal remachable M6 cabeza reducida</text>
<text x="253.8" y="150.2">0</text>
<text x="128.4" y="201.3">3</text>
<text x="245.8" y="272.8">3</text>
<text x="358.4" y="274.9">SIL-027-SPPN-01-MET01</text>
<text x="358.4" y="279.4">2579</text>
</g>
<g font-size="3.1">
<text x="312.7" y="246.8">Tolerancias para dimensiones lineales y angulares sin indicación individual</text>
<text x="312.7" y="250.4">de tolerancia, según ISO 2768-1:1989</text>
<text x="312.7" y="254">Zonas de rugosidad no especificada, Ra 3.2</text>
<text x="358.6" y="286.5">1</text>
<text x="377.6" y="285.6">A3</text>
<text x="396.9" y="285.9">1 /2</text>
</g>
<g font-size="2.4">
<text x="271.1" y="244.4">MATERIAL:</text>
<text x="271.2" y="252">ACABADO SUPERFICIAL:</text>
<text x="271.2" y="254.7">Negro satinado</text>
<text x="271.1" y="259.7">SCALE:</text>
<text x="350.4" y="260.8">DRAWN: Carlos Ruiz Madrigal</text>
<text x="391.1" y="260.6">17/09/2015</text>
<text x="350.5" y="267">CHECKED: Antonio Garcia</text>
<text x="391.2" y="266.7">17/09/2015</text>
<text x="350.5" y="271.4">DWG NO:</text>
<text x="350.7" y="276.9">Id. Ref:</text>
<text x="350.7" y="282.8">REV</text>
<text x="371.1" y="282.9">SIZE</text>
<text x="390.8" y="283">SHEET</text>
</g>
</svg>
